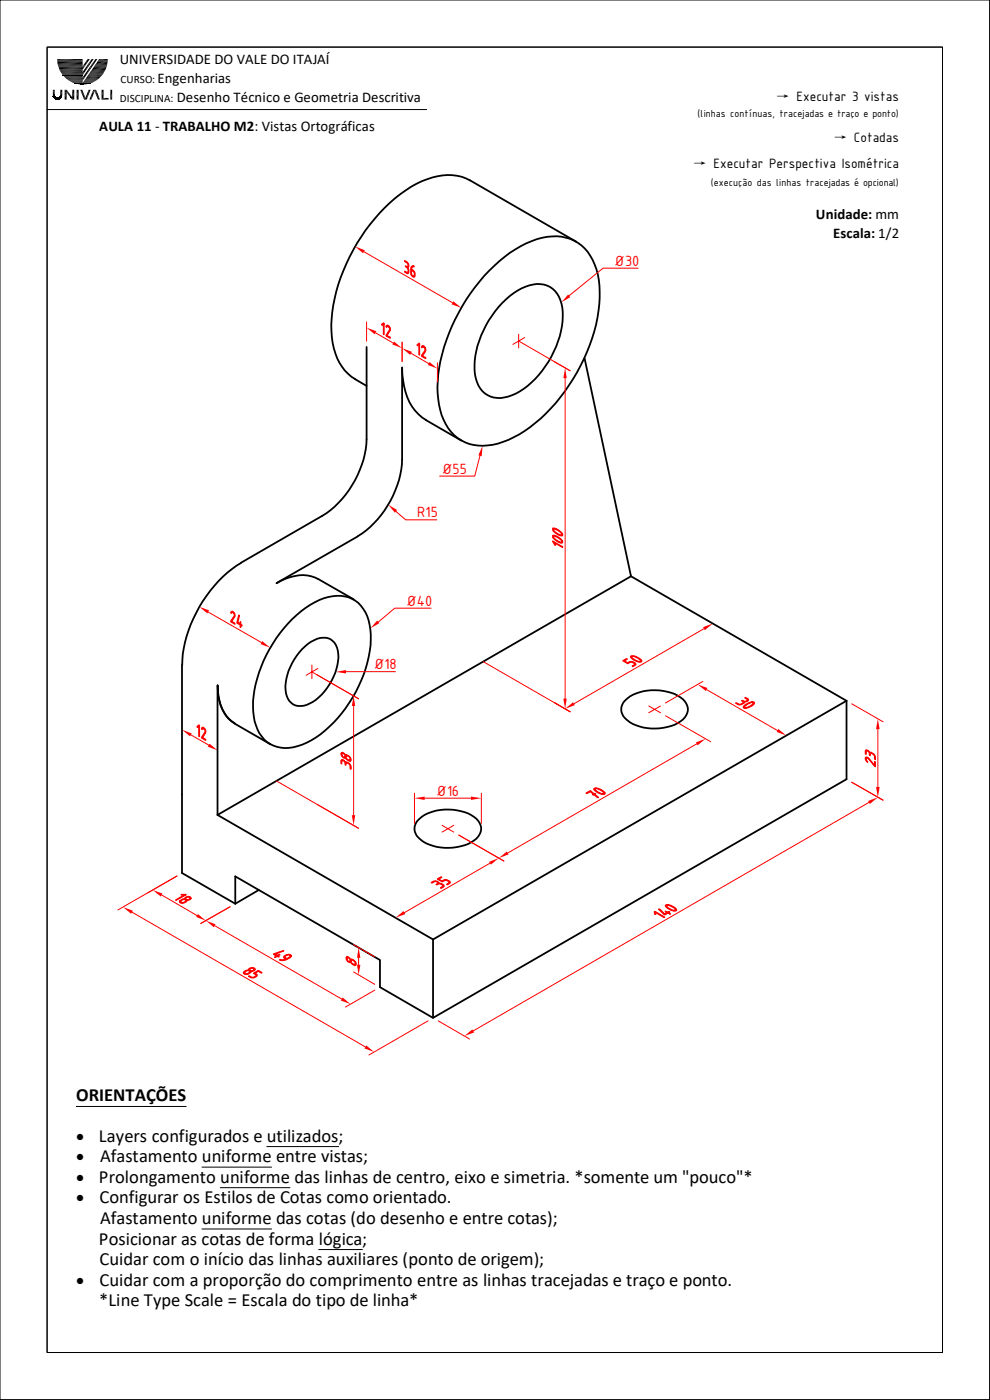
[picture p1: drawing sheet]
<svg xmlns="http://www.w3.org/2000/svg" width="210mm" height="297mm" viewBox="0 0 210 297" stroke-linecap="round" stroke-linejoin="round" font-family="sans-serif">
<g fill="none" stroke="#000" stroke-width=".38">
<path d="M99.7 38.2l22.5 13.1M99.7 38.3a11.2 11.2 0 0 0-10.2 .1 34.4 34.4 0 0 0-15.3 16.1 32.5 32.5 0 0 0-3.8 17 11.1 11.1 0 0 0 5 8.9M103.8 57.4a23.5 23.5 0 0 1 12.2-7.2 9 9 0 0 1 10.5 6.9 27 27 0 0 1-2 17.6 35.9 35.9 0 0 1-15.5 18.1 12.3 12.3 0 0 1-10.3 1.1 10.1 10.1 0 0 1-5.6-8 29.3 29.3 0 0 1 2.7-16.6 40.3 40.3 0 0 1 8-11.9zM85.3 78v19.5M106.5 64.3a10.9 10.9 0 0 1 8.1-4 4.9 4.9 0 0 1 4.5 4.2 17.6 17.6 0 0 1-3.4 13.2 14 14 0 0 1-9.5 6.8 5 5 0 0 1-5.3-4.3 17.6 17.6 0 0 1 3.5-13.2zM124 75.9l9.9 46.4M75.3 80.4l2.5 1.5M90.3 89.1l7.6 4.4M51.1 119.4a27.4 27.4 0 0 0-12.4 21.7M75.9 113.8l-17.2 9.9M58.7 123.7a8.7 8.7 0 0 1 8.8-.8l7.6 4.3M62 131.3a15.3 15.3 0 0 1 9.5-4.9 6.5 6.5 0 0 1 6.7 5.2 20.9 20.9 0 0 1-2.1 13.9 24.7 24.7 0 0 1-12 12.5 6.9 6.9 0 0 1-9.4-3.2 16.8 16.8 0 0 1 .2-12.1 30.4 30.4 0 0 1 7.1-11.4z"/>
<path d="M64.1 137.7a6.7 6.7 0 0 1 5-2.4 3.3 3.3 0 0 1 2.7 3.4 12.1 12.1 0 0 1-6.1 10.6 3.2 3.2 0 0 1-3.5 .1 3.2 3.2 0 0 1-1.6-3.1 11.9 11.9 0 0 1 3.5-8.6zM133.9 122.3l45.7 26.4M133.9 122.3l-87.8 50.6M38.6 141.1v44.1l11.3 6.5M46.1 145.4v27.5M46.2 145.4a8.8 8.8 0 0 0 3.6 8.1M49.8 153.5l7.5 4.4M57.2 157.8h.1M132.6 148.6a9.9 9.9 0 0 1 9.8-1.6 4.2 4.2 0 0 1 3.5 3.7 4.5 4.5 0 0 1-3.5 3.3 10.5 10.5 0 0 1-9.3-1.2 2.65 2.65 0 0 1-.5-4.2zM179.6 148.7l-87.7 50.6-45.8-26.4M179.6 148.7v16.6l-87.7 50.6-11.3-6.5v-5.7l-30.7-17.8v5.8M88.8 173.9a9.9 9.9 0 0 1 9.8-1.6 4.2 4.2 0 0 1 3.5 3.8 4.5 4.5 0 0 1-3.5 3.2 10.5 10.5 0 0 1-9.4-1.2 2.65 2.65 0 0 1-.4-4.2z"/>
<path d="M54.9 188.8l-5 2.9M91.9 199.3v16.6"/>
</g>
<path d="M75 206.2l4.5 2.6M75 200.4l4.5 2.6M76.1 203.2v1.5" fill="none" stroke="#f00" stroke-width=".21"/>
<g fill="#f00">
<path d="M75.7 204.7h.8l-.4 2.1z"/>
<path d="M76.1 201l.4 2.2h-.8z"/>
</g>
<g fill="#f00" stroke="#f00" stroke-width=".21">
<path d="M74.5 203.5l.5 .2a.74 .74 0 0 1 .4 1.2l-.1-.7-.6-.5-.2 .2z" fill-rule="evenodd"/>
<path d="M73.6 202.9l.9 .6v.5l.3 .4 .5 .2 .1-.2v.5l-1.1-.7v-.6l-.5-.4-.2 .2z" fill-rule="evenodd"/>
<path d="M73.4 203.1l.2-.2v.5a.4 .4 0 0 0 .2 .5 .4 .4 0 0 0 .5-.1v.4a.93 .93 0 0 1-.9-1.1z" fill-rule="evenodd"/>
</g>
<path d="M34.3 189.9l7.5 4.3M37.5 185.8l-6.2 3.6M48.8 192.4l-6.2 3.5" fill="none" stroke="#f00" stroke-width=".21"/>
<g fill="#f00">
<path d="M32.4 188.8l2.1 .8-.4 .6z"/>
<path d="M42 193.9l1.7 1.4-2.1-.8z"/>
</g>
<g fill="#f00" stroke="#f00" stroke-width=".21">
<path d="M37.3 190.9l1.7-1h.5l-2.1 1.1z" fill-rule="evenodd"/>
<path d="M38.4 189.8h1.1l-.5 .1z" fill-rule="evenodd"/>
<path d="M38.1 191.2l.7 .3 .6-.3v-.3l.3 .2-.2 .2a.93 .93 0 0 1-1.4 0z" fill-rule="evenodd"/>
<path d="M38.2 191l1-.4 .3 .2a.38 .38 0 0 0 .5 .1 .38 .38 0 0 0 .2-.5l.3 .3-.8 .4-.8-.3-.5 .3v.3l-.3-.2z" fill-rule="evenodd"/>
<path d="M39.2 190.5l.1-.1a.77 .77 0 0 1 1.3 .2l-.4-.2a.37 .37 0 0 0-.5-.1 .37 .37 0 0 0-.2 .5l-.3-.2z" fill-rule="evenodd"/>
</g>
<path d="M45.6 196.4l26.9 15.6M48.8 192.4l-6.2 3.5M79.5 210.1l-6.2 3.6" fill="none" stroke="#f00" stroke-width=".21"/>
<g fill="#f00">
<path d="M43.7 195.3l2 .8-.3 .6z"/>
<path d="M72.7 211.6l1.7 1.4-2.1-.7z"/>
</g>
<g fill="#f00" stroke="#f00" stroke-width=".21">
<path d="M58.4 202.4l.4 .3 .4-.3 .2 .2-.4 .2z" fill-rule="evenodd"/>
<path d="M58 202.4l2.2-.7-1.8 .7 .8 .6-.4-.1-.5 .2 .3-.3z" fill-rule="evenodd"/>
<path d="M59.3 203.6h.8l.5-.1-.4-.3v-.2l.7 .3 .7-.4-.2-.2 .4 .2-.2 .3-1.2 .6h-1z" fill-rule="evenodd"/>
<path d="M60.3 202.8l.4-.2a.66 .66 0 0 1 .6-.2 .66 .66 0 0 1 .5 .5l-.7-.3-.6 .3 .1 .3-.4-.2z" fill-rule="evenodd"/>
</g>
<path d="M28 193.5l49.5 28.6M37.5 185.8l-12.5 7.2M90.8 216.6l-12.5 7.2" fill="none" stroke="#f00" stroke-width=".21"/>
<g fill="#f00">
<path d="M26.1 192.4l2.1 .8-.4 .6z"/>
<path d="M77.7 221.8l1.7 1.4-2.1-.8z"/>
</g>
<g fill="#f00" stroke="#f00" stroke-width=".21">
<path d="M51.6 206.3l.5 .2h.4l.5-.3-.1-.2 .4 .2-.1 .1a.99 .99 0 0 1-1.6 0z" fill-rule="evenodd"/>
<path d="M51.9 206l.8-.2v-.1l.6 .3 .4-.1 .1-.2v-.2l.3 .2-.2 .3-.6 .2-.5-.2h-.4l-.5 .3 .1 .2-.4-.2z" fill-rule="evenodd"/>
<path d="M52.8 205.5l.3-.1a.68 .68 0 0 1 1 .3l-.3-.2a.4 .4 0 0 0-.5-.1 .4 .4 0 0 0-.2 .5l-.4-.2z" fill-rule="evenodd"/>
<path d="M52.7 207.1l.2-.1 .5 .3h.4l.5-.4-.5-.4 .9-.6 .9 .4-.2 .2-.6-.4-.7 .4 .4 .2 .1 .3-.6 .4-.7 .1z" fill-rule="evenodd"/>
</g>
<path d="M40.5 155.9l3.8 2.2" fill="none" stroke="#f00" stroke-width=".21"/>
<g fill="#f00">
<path d="M38.6 154.8l2.1 .8-.4 .6z"/>
<path d="M44.4 157.8l1.7 1.4-2-.8z"/>
</g>
<g fill="#f00" stroke="#f00" stroke-width=".21">
<path d="M42.3 154l-.1 2.3v-2.1z" fill-rule="evenodd"/>
<path d="M41.8 154.1l.4-.3 .1 .1-.3 .4z" fill-rule="evenodd"/>
<path d="M43.2 154.6l.4 .2 .1 .4-.7 1.3 .6 .3v.3l-.9-.6 .8-1.3v-.2z" fill-rule="evenodd"/>
<path d="M42.8 154.4a.48 .48 0 0 1 .8 .4l-.5-.2-.2 .2-.2-.2z" fill-rule="evenodd"/>
</g>
<path d="M44.2 129.8l11.3 6.5" fill="none" stroke="#f00" stroke-width=".21"/>
<g fill="#f00">
<path d="M42.3 128.7l2.1 .8-.4 .6z"/>
<path d="M55.6 136l1.7 1.4-2-.7z"/>
</g>
<g fill="#f00" stroke="#f00" stroke-width=".21">
<path d="M49.4 130l.4 .2 .1 .5-.7 1.1 .6 .4v.3l-.9-.6 .8-1.3z" fill-rule="evenodd"/>
<path d="M49 129.8a.45 .45 0 0 1 .5-.1 .45 .45 0 0 1 .3 .5l-.4-.3-.4 .2z" fill-rule="evenodd"/>
<path d="M50.5 132.1l.4 .2 .1-.4 .1 .5z" fill-rule="evenodd"/>
<path d="M50.6 130.5l.2 .2-.3 1.4 .9 .5v.2l-.3-.1v.4l-.2-.1v-.4l-.7-.4z" fill-rule="evenodd"/>
</g>
<path d="M77.2 53.4l18.8 10.8" fill="none" stroke="#f00" stroke-width=".21"/>
<g fill="#f00">
<path d="M75.3 52.3l2.1 .8-.4 .6z"/>
<path d="M96.2 63.9l1.7 1.4-2.1-.7z"/>
</g>
<g fill="#f00" stroke="#f00" stroke-width=".21">
<path d="M85.8 55.3l.5 .2a1 1 0 0 1 .3 1.4l.1 .9-.3 .3-.5-.3-.1-.3 .7 .2v-.7l-.5-.5 .4 .1 .2-.3-.1-.3-.6-.5z" fill-rule="evenodd"/>
<path d="M87.6 57.5l.4 .2 .1 .7a.4 .4 0 0 1-.5 .4 .4 .4 0 0 1-.4-.4l.4 .1 .3-.1-.1-.6z" fill-rule="evenodd"/>
<path d="M87.3 56.5l.2-.1a.21 .21 0 0 1 .2-.1 .21 .21 0 0 1 .1 .3 .21 .21 0 0 1-.3 .1l-.2 .4 .7 .6-.7-.3v.8l.3 .3-.5-.4v-1.2z" fill-rule="evenodd"/>
</g>
<path d="M120.5 62.5l.5 .5-1.9 1.1z" fill="#f00"/>
<path d="M135.4 56.9h-7.5l-7.2 5.8M117.6 76.8l3.3 1.9M119.9 80.2v68M117.6 149.1l3.3 1.9" fill="none" stroke="#f00" stroke-width=".21"/>
<path d="M85.3 78a14.6 14.6 0 0 0 2.8 9.1l1.4 1.5 .9 .5" fill="none" stroke="#000" stroke-width=".38"/>
<g fill="#f00">
<path d="M119.9 78l.3 2.2h-.7z"/>
<path d="M119.5 148.2h.7l-.3 2.2z"/>
</g>
<g fill="#f00" stroke="#f00" stroke-width=".21">
<path d="M117.3 114.8l2 1.2 .1 .2-1.8-1.1z" fill-rule="evenodd"/>
<path d="M117.2 114.8l.7 .9h-.2z" fill-rule="evenodd"/>
<path d="M117.4 113.9l.5 .6 .7 .4 .5 .1 .1-.4a.39 .39 0 0 1 .1 .6 .39 .39 0 0 1-.6-.1l-1-.5-.3-.4z" fill-rule="evenodd"/>
<path d="M117.3 113.5l.5 .1 .9 .4 .5 .6v.3l-.2-.4-1.1-.6-.4-.1-.1 .4-.2-.3z" fill-rule="evenodd"/>
<path d="M117.4 112.4l.5 .5 .7 .5 .5 .1 .1-.5a.39 .39 0 0 1 .1 .6 .39 .39 0 0 1-.6 0l-1-.6-.3-.3z" fill-rule="evenodd"/>
<path d="M117.3 112l.7 .1 .6 .4 .6 .5v.4l-.5-.6-.8-.4-.4-.1-.1 .4-.2-.3z" fill-rule="evenodd"/>
</g>
<path d="M149.3 133.4l-27.5 15.9M117.6 149.1l3.3 1.9" fill="none" stroke="#f00" stroke-width=".21"/>
<g fill="#f00">
<path d="M119.9 150.4l1.7-1.4 .3 .6z"/>
<path d="M149.1 133.1l2.1-.8-1.7 1.4z"/>
</g>
<g fill="#f00" stroke="#f00" stroke-width=".21">
<path d="M132.1 140.2l.9-.5 .1 .2-.6 .3 .6 .4 .5-.3 .6 .1 .6 .3 .1 .2-.7 .5-.1-.1 .5-.3-.1-.2-.4-.3h-.4l-.6 .3z" fill-rule="evenodd"/>
<path d="M133.8 139.4l.3-.1-.1 .1 .4 .4 1 .5h.3l.4-.2a.69 .69 0 0 1-1.1 .2l-.7-.3z" fill-rule="evenodd"/>
<path d="M133.8 139.2l.2-.1 .7 .1 1 .5 .4 .4-.3 .2v-.3l-.5-.4-.8-.3-.7 .1z" fill-rule="evenodd"/>
</g>
<path d="M110 70.9v2.9M111.3 71.6l-2.5 1.5M66.2 141.1v2.9M67.4 141.8l-2.5 1.5M137.6 149.8l2.5 1.4M140.1 149.8l-2.5 1.4M93.8 175.1l2.5 1.4M96.3 175.1l-2.5 1.4M97.3 177.2l9.6 5.5M103.9 183.1l-18.1 10.5" fill="none" stroke="#f00" stroke-width=".21"/>
<g fill="#f00">
<path d="M83.9 194.7l1.7-1.4 .4 .6z"/>
<path d="M103.8 182.8l2-.8-1.7 1.4z"/>
</g>
<g fill="#f00" stroke="#f00" stroke-width=".21">
<path d="M91.4 187.2l.5-.2a1.04 1.04 0 0 1 1.3 .4l.9 .3 .1 .4-.7 .4-.1-.2 .5-.4-.6-.4-.6 .2h-.2l.3-.2a.38 .38 0 0 0-.2-.5 .38 .38 0 0 0-.5 .1l-.4 .2z" fill-rule="evenodd"/>
<path d="M92.8 186.4l.8-.4 .1 .1-.6 .4 .7 .4 .5-.3h.5l.6 .3 .1 .4-.6 .4-.2-.1 .5-.5-.4-.3h-.4l-.6 .3z" fill-rule="evenodd"/>
</g>
<path d="M141.2 151.8l9.5 5.6M147.8 157.8l-40.1 23.2M97.3 177.2l9.6 5.5" fill="none" stroke="#f00" stroke-width=".21"/>
<g fill="#f00">
<path d="M105.8 182l1.7-1.4 .4 .7z"/>
<path d="M147.6 157.5l2.1-.8-1.7 1.4z"/>
</g>
<g fill="#f00" stroke="#f00" stroke-width=".21">
<path d="M124.4 168.2l.9-.4 .7 .6 .3-.1-.1 .2 .8 .7h-.3l-.7-.6h-.3l.2-.1-.7-.5-.7 .4z" fill-rule="evenodd"/>
<path d="M126 167.5l.3-.2 .3 .5 1 .6 .8-.2a.75 .75 0 0 1-1.2 .2z" fill-rule="evenodd"/>
<path d="M126 167.3l.5-.2 .6 .2 .5 .3 .8 .6-.4 .2 .1-.3-.8-.5-.8-.3-.5 .2z" fill-rule="evenodd"/>
</g>
<path d="M149.1 144.6l-7.9 4.5M149.9 146.3l15 8.7" fill="none" stroke="#f00" stroke-width=".21"/>
<g fill="#f00">
<path d="M165.1 154.6l1.7 1.4-2-.7z"/>
<path d="M148 145.2l2.1 .8-.4 .6z"/>
</g>
<g fill="#f00" stroke="#f00" stroke-width=".21">
<path d="M156.1 149.1l.7 .3h.4l.4-.3-.3-.5 .2-.1 .7 .3 .3-.2v-.2l-.5-.4h.2l.4 .2a.45 .45 0 0 1 .1 .6 .45 .45 0 0 1-.6 .1h-.2l-.1 .3-.8 .4-.5-.1z" fill-rule="evenodd"/>
<path d="M157.7 149.8l1.3-.8 .4-.1 .3 .2h-.6l-1 .6-.2 .3 .4 .3a.37 .37 0 0 1-.5 0 .37 .37 0 0 1-.1-.5z" fill-rule="evenodd"/>
<path d="M158 150.1l.6-.1 1-.6 .2-.2-.4-.3a.42 .42 0 0 1 .7 .2 .42 .42 0 0 1-.4 .5l-1.2 .6-.2 .1z" fill-rule="evenodd"/>
</g>
<path d="M180.7 149.3l6.6 3.8M186.2 154.7v12.3M180.7 165.9l6.6 3.9" fill="none" stroke="#f00" stroke-width=".21"/>
<g fill="#f00">
<path d="M186.2 152.5l.4 2.2h-.8z"/>
<path d="M185.8 167h.8l-.4 2.2z"/>
</g>
<g fill="#f00" stroke="#f00" stroke-width=".21">
<path d="M183.8 160.6l.4 .2 1.3 1.5v-.8l.2 .2v1l-1.6-1.8h-.2l-.1 .1z" fill-rule="evenodd"/>
<path d="M183.6 160.7l.2-.1v.6l.3 .5a.73 .73 0 0 1-.5-1z" fill-rule="evenodd"/>
<path d="M183.6 159.2a.74 .74 0 0 1 .9 .4h.3l.7 .5 .2 .4v.7l-.2-.2v-.6l-.2-.3-.6-.2-.1 .4-.2-.4a.38 .38 0 0 0-.2-.5 .38 .38 0 0 0-.4 .1v.5h-.2z" fill-rule="evenodd"/>
</g>
<path d="M102.5 140.4l18.4 10.6" fill="none" stroke="#f00" stroke-width=".21"/>
<path d="M102.4 94.6l-.2 2.2-.7-.2z" fill="#f00"/>
<path d="M101.8 96.7l-1.1 4.3h-7.4" fill="none" stroke="#f00" stroke-width=".21"/>
<path d="M71.2 142.5l2.2-.3v.7z" fill="#f00"/>
<path d="M73.4 142.5h10.5" fill="none" stroke="#f00" stroke-width=".21"/>
<path d="M80 131.7l.5 .5-1.9 1.1z" fill="#f00"/>
<path d="M91.4 129h-7.7l-3.4 3M67.3 143.2l8.8 5.1M75 149.8v23.1M67.3 170.6l8.8 5.1" fill="none" stroke="#f00" stroke-width=".21"/>
<g fill="#f00">
<path d="M75 147.6l.4 2.2h-.8z"/>
<path d="M74.6 172.9h.8l-.4 2.2z"/>
</g>
<g fill="#f00" stroke="#f00" stroke-width=".21">
<path d="M72.4 161.2a.67 .67 0 0 1 .9 .5h.4l.5 .4 .3 .3v.8l-.2-.2v-.6l-.2-.3-.6-.2-.1 .4h-.1l-.1-.3a.39 .39 0 0 0-.2-.5 .39 .39 0 0 0-.5 .1v.5l-.2-.2z" fill-rule="evenodd"/>
<path d="M73.4 160.1h.2a1 1 0 0 1 .8 1.3l-.1 .1v-.6l-.3-.4-.5-.1-.1 .2z" fill-rule="evenodd"/>
<path d="M72.5 159.6l.4 .1 .4 .4h.1v.7l.7 .4 .2-.2v.5l-1.1-.6v-.5a.4 .4 0 0 0-.2-.4 .4 .4 0 0 0-.5 .1z" fill-rule="evenodd"/>
<path d="M72.4 159.6l.1 .5a.4 .4 0 0 0 .2 .4 .4 .4 0 0 0 .5-.1v.5a.89 .89 0 0 1-.8-1.3z" fill-rule="evenodd"/>
</g>
<path d="M180.7 165.9l6.6 3.9M184.4 170.2l-84 48.5M93 216.6l6.6 3.8" fill="none" stroke="#f00" stroke-width=".21"/>
<g fill="#f00">
<path d="M98.5 219.8l1.7-1.4 .4 .6z"/>
<path d="M184.1 169.9l2.1-.7-1.7 1.4z"/>
</g>
<g fill="#f00" stroke="#f00" stroke-width=".21">
<path d="M139 193.4l2 1.2h-.2l-1.7-1z" fill-rule="evenodd"/>
<path d="M138.8 193.4h.2l.1 .2-.1 .4-.1-.1z" fill-rule="evenodd"/>
<path d="M141.1 193.3l.5 .2-.6 .4 .5-.3z" fill-rule="evenodd"/>
<path d="M139.7 192.8l.3 .1 1 1 .9-.5 .2 .1-.2 .1 .3 .3-.1 .1-.4-.3-.7 .4z" fill-rule="evenodd"/>
<path d="M141.2 192.3l.3-.2 .1 .4 1.1 .6h.5l.3-.2a.47 .47 0 0 1-.3 .5 .47 .47 0 0 1-.5-.2l-1.1-.5z" fill-rule="evenodd"/>
<path d="M141.2 192l.2-.1 .8 .1 1 .5 .3 .4-.3 .2-.2-.4-.7-.5-.8-.1-.3 .2z" fill-rule="evenodd"/>
</g>
<path d="M87.9 168.3v6.4M90.1 169.3h9.8M102.1 168.3v6.4" fill="none" stroke="#f00" stroke-width=".21"/>
<g fill="#f00">
<path d="M87.9 169.3l2.2-.3v.7z"/>
<path d="M99.9 169l2.2 .3-2.2 .4z"/>
</g>
<path d="M77.8 68.3v4.1M79.7 70.6l3.7 2.2M85.3 72.6v4.1" fill="none" stroke="#f00" stroke-width=".21"/>
<g fill="#f00">
<path d="M77.8 69.5l2 .8-.3 .6z"/>
<path d="M83.6 72.5l1.7 1.4-2.1-.8z"/>
</g>
<g fill="#f00" stroke="#f00" stroke-width=".21">
<path d="M81.5 68.7l-.1 2.3-.1-2.1z" fill-rule="evenodd"/>
<path d="M81 68.7l.3-.2 .2 .1-.4 .4z" fill-rule="evenodd"/>
<path d="M82.3 69.3l.4 .2 .1 .6-.7 1.1 .7 .3v.3l-.9-.6 .7-1.3v-.3z" fill-rule="evenodd"/>
<path d="M82 69.1a.48 .48 0 0 1 .7 .4l-.4-.2-.3 .2-.1-.2z" fill-rule="evenodd"/>
</g>
<path d="M85.3 72.6v4.1M87.2 74.9l3.7 2.2M92.8 77v4.1" fill="none" stroke="#f00" stroke-width=".21"/>
<g fill="#f00">
<path d="M85.3 73.9l2.1 .7-.4 .7z"/>
<path d="M91.1 76.8l1.7 1.4-2-.8z"/>
</g>
<g fill="#f00" stroke="#f00" stroke-width=".21">
<path d="M88.9 73.2l.1-.2v2.4l-.1-.1z" fill-rule="evenodd"/>
<path d="M88.5 73.1l.4-.3 .1 .1-.4 .5z" fill-rule="evenodd"/>
<path d="M89.9 73.6l.4 .2v.6l-.6 1.1 .6 .3v.3l-.9-.5 .8-1.4z" fill-rule="evenodd"/>
<path d="M89.6 73.3l.4 .1 .3 .4-.5-.2a.23 .23 0 0 1-.3 .2 .23 .23 0 0 1-.2-.3 .23 .23 0 0 1 .3-.2z" fill-rule="evenodd"/>
</g>
<path d="M110 72.3l10.9 6.4M66.2 142.5l9.9 5.8M58.7 165.7l17.4 10" fill="none" stroke="#f00" stroke-width=".21"/>
<path d="M82.3 107.1l1.9 1.1-.4 .6z" fill="#f00"/>
<path d="M84 108.5l2.1 1.8h6.6" fill="none" stroke="#f00" stroke-width=".21"/>
<path d="M23.6 19v2.1M77.8 73.6v19.6a20.7 20.7 0 0 1-9.4 16.2l-17.3 10M85.3 97.5a20.7 20.7 0 0 1-9.4 16.2" fill="none" stroke="#000" stroke-width=".38"/>
<g fill="none" stroke="#000" stroke-width=".21">
<path d="M0 0h209.9v296.9h-209.9zM10 10h189.9v276.9h-189.9zM12.3 14h5.2M12.4 14.1h5.6M12.6 14.7h5M12.6 14.8h4.9M12.7 15h4.8M12.8 15.2h4.7M12.9 15.3h5.1M13.1 15.7h4.7M13.2 15.9h4.5M13.3 16h4.2"/>
<path d="M13.4 16.1h4.1M13.5 16.3h4M13.7 16.4h3.8M13.8 16.5h4.2M13.9 16.6h4M14.1 16.8h3.7M14.3 16.9h3.4M14.5 17.1h3.1M14.6 17.1h2.9M14.7 17.2h2.8M14.9 17.3h2.6M15.2 17.5h2.3"/>
<path d="M15.4 17.6h2.1M15.7 17.7h3.6M15.9 17.7h3.2M16.2 17.8h2.6M17.7 17.3h2.4M17.7 17.5h2.1M17.7 17.2h2.6M17.9 17.1h2.6M17.9 16.9h2.8M18 16.8h2.9M18.2 16.6h2.9M18.3 16.4h3"/>
<path d="M18.4 16.3h3.1M18.5 16.1h3.1M18.7 15.9h3.1M18.8 15.7h3.1M19.1 15.2h3.1M19.3 15h3M10 23.2h80.5M16.2 234.7h23.3M42.8 247.6h14.8M46.7 252h14.8M56.6 243.2h15.2M42.8 260.7h14.8"/>
<path d="M67.6 265.1h9.3"/>
</g>
<path d="M12.1 12.7h5.4M12.1 13.2h5.4M20.5 13.2h2.3M20.8 12.7h2.1" fill="none" stroke="#000" stroke-width=".3"/>
<g fill="#000">
<path d="M11.2 19l.4 1.2h-.4zM11.2 19h.4v1.2zM12.8 19l.4 1.2h-.4zM12.8 19h.4v1.2zM13.7 19l.9 .6h-.9zM13.7 19h.4l.5 .6zM13.7 19.6l.4 1.5h-.4zM13.7 19.6h.4v1.5zM14.1 19.6l1.2 1h-.4zM14.1 19.6h.5l.7 1zM15.3 19l.4 1.6h-.4zM15.3 19h.4v1.6z"/>
<path d="M15.7 17.6h1.8zM16.4 17.8l1.9 .1zM16.7 17.9h1.4zM16.7 17.9h1.6zM17 17.9h.8zM17 17.9h1.1zM17 19l1.1 1.7h-.4zM17 19h.4l.7 1.7zM17.3 17.9h.5zM17.5 17.6h1.8zM17.6 17.5l1.7 .1h-1.8zM17.6 17.5h2z"/>
<path d="M17.7 13.9l.3 .2h-.5zM17.7 13.9h.4l-.1 .2zM17.7 17.4l1.9 .1h-2zM18.6 12.5l-.5 1.4h-.4zM18.6 12.5h.4l-.9 1.4zM18.8 19l-.3 1.7h-.4zM18.8 19h.4l-.7 1.7zM19.4 12.5l-1.4 2.8h-.5zM19.4 12.5h.5l-1.9 2.8zM19.6 19.6l-.2 1.5h-.4zM19.6 19.6h.4l-.6 1.5zM19.6 19.4l.4 .2h-.4z"/>
<path d="M19.6 19.4h.5l-.1 .2zM19.8 19l.7 .4h-.9zM19.8 19h.6l.1 .4zM20.1 19.4l.5 .2h-.4zM20.1 19.4h.4l.1 .2zM20.2 19.6l1 1.5h-.4zM20.2 19.6h.4l.6 1.5zM20.2 12.5l-2.2 3.9h-.5zM20.2 12.5h.5l-2.7 3.9zM21 12.5h1.9v.3zM21.5 19l.5 1.8h-.5zM21.5 19h.5v1.8z"/>
<path d="M11.2 20.2h.4zM11.2 20.2l.4 .1zM11.2 20.3h.4zM11.2 20.3l.4 .1zM11.2 20.4h.4zM11.2 20.4h.5zM11.3 20.4h.4zM11.3 20.4l.4 .1zM11.3 20.5h.4zM11.3 20.5h.5zM11.3 20.5l.5 .1zM11.3 20.6h.5z"/>
<path d="M11.3 20.6h.6zM11.3 20.6l.6 .1zM11.3 20.7h.6zM11.3 20.7h.7zM11.4 20.7h.6zM11.4 20.7h.7zM11.4 20.7h1.6zM11.4 20.7l1.6 .1zM11.4 20.8h1.5zM11.4 20.8h1.6zM11.5 20.8h1.4zM11.5 20.8l1.4 .1z"/>
<path d="M11.5 20.9h1.3zM11.5 20.9h1.4zM11.6 20.9l1.2 .1zM11.6 20.9h1.2zM11.6 21h1.1zM11.6 21h1.2zM11.7 21h1zM11.7 21h.9zM11.8 21h.8zM11.8 21l.7 .1zM11.9 21.1h.6zM11.9 21.1h.5z"/>
<path d="M12 21.1h.4zM12 21.1h.3zM12.1 21.1h.1zM12.1 21.1h.2zM12.2 20.7h.8zM12.3 20.7h.7zM12.4 20.7h.6zM12.5 20.7h.5zM12.5 20.6h.6zM12.5 20.6l.5 .1zM12.6 20.6h.5zM12.6 20.5h.5z"/>
<path d="M12.6 20.5l.5 .1zM12.7 20.5h.4zM12.7 20.4h.5zM12.7 20.4h.4zM12.7 20.4l.4 .1zM12.7 20.3h.5zM12.7 20.3l.5 .1zM12.8 20.2h.4zM12.8 20.2l.4 .1zM12.8 20.3h.4zM14.9 20.6h.4zM14.9 20.6l.8 .5h-.4z"/>
<path d="M14.9 20.6h.8v.5zM15.3 20.6h.4zM17.7 20.7l.4 .1zM17.7 20.8l.7 .3h-.6zM17.7 20.8h.8l-.1 .3zM18.1 20.7l.4 .1zM21.5 20.8l1.5 .3h-1.5zM21.5 20.8h1.5v.3z"/>
</g>
<g fill="none" stroke="#000" stroke-width=".25">
<path d="M12.1 13h5.4M12.2 13.5h5.3M12.2 13.8h5.3M12.4 14.3h5.5M12.5 14.5h5.3M12.9 15.5h5M19 15.5h3.1M19.4 14.8h3M19.6 14.5h2.9M19.8 14.3h2.8M19.9 14h2.8M20.1 13.8h2.6"/>
<path d="M20.3 13.5h2.5M20.7 13h2.2"/>
</g>
<path d="M16.5 19v2.1" fill="none" stroke="#000" stroke-width=".42"/>
<g font-size="3.9">
<text x="16.2" y="233.7">ORIENTAÇÕES</text>
<text x="21" y="242.2">Layers configurados e utilizados;</text>
<text x="21" y="250.9">Prolongamento uniforme das linhas de centro, eixo e simetria. *somente um &quot;pouco&quot;*</text>
<text x="21.3" y="246.5">Afastamento uniforme entre vistas;</text>
<text x="21.1" y="255.3">Configurar os Estilos de Cotas como orientado.</text>
<text x="21.3" y="259.7">Afastamento uniforme das cotas (do desenho e entre cotas);</text>
<text x="21" y="264">Posicionar as cotas de forma lógica;</text>
<text x="21.1" y="268.4">Cuidar com o início das linhas auxiliares (ponto de origem);</text>
<text x="21.1" y="272.8">Cuidar com a proporção do comprimento entre as linhas tracejadas e traço e ponto.</text>
<text x="21" y="277.1">*Line Type Scale = Escala do tipo de linha*</text>
</g>
<g font-size="3.7">
<text x="16.1" y="242.2">·</text>
<text x="16.1" y="246.5">·</text>
<text x="16.1" y="250.9">·</text>
<text x="16.1" y="255.3">·</text>
<text x="16.1" y="272.8">·</text>
</g>
<g font-size="3.4" fill="#f00">
<text x="130.4" y="56.4">Ø30</text>
<text x="93.8" y="100.5">Ø55</text>
<text x="88.5" y="109.8">R15</text>
<text x="86.2" y="128.5">Ø40</text>
<text x="79.4" y="142">Ø18</text>
<text x="92.6" y="168.8">Ø16</text>
</g>
<g font-size="3.1">
<text x="25.4" y="13.6">UNIVERSIDADE DO VALE DO ITAJAÍ</text>
<text x="33.4" y="17.6">Engenharias</text>
<text x="37.5" y="21.5">Desenho Técnico e Geometria Descritiva</text>
<text x="21" y="27.7">AULA 11 - TRABALHO M2: Vistas Ortográficas</text>
<text x="173.1" y="46.4">Unidade: mm</text>
<text x="176.7" y="50.5">Escala: 1/2</text>
</g>
<g font-size="2.9">
<text x="164.6" y="21.4">→ Executar 3 vistas</text>
<text x="147.1" y="35.6">→ Executar Perspectiva Isométrica</text>
<text x="176.9" y="30.1">→ Cotadas</text>
</g>
<g font-size="2.4">
<text x="25.6" y="17.6">CURSO:</text>
<text x="25.4" y="21.5">DISCIPLINA:</text>
</g>
<g font-size="2.3">
<text x="148" y="24.7">(linhas contínuas, tracejadas e traço e ponto)</text>
<text x="150.8" y="39.5">(execução das linhas tracejadas é opcional)</text>
</g>
</svg>
